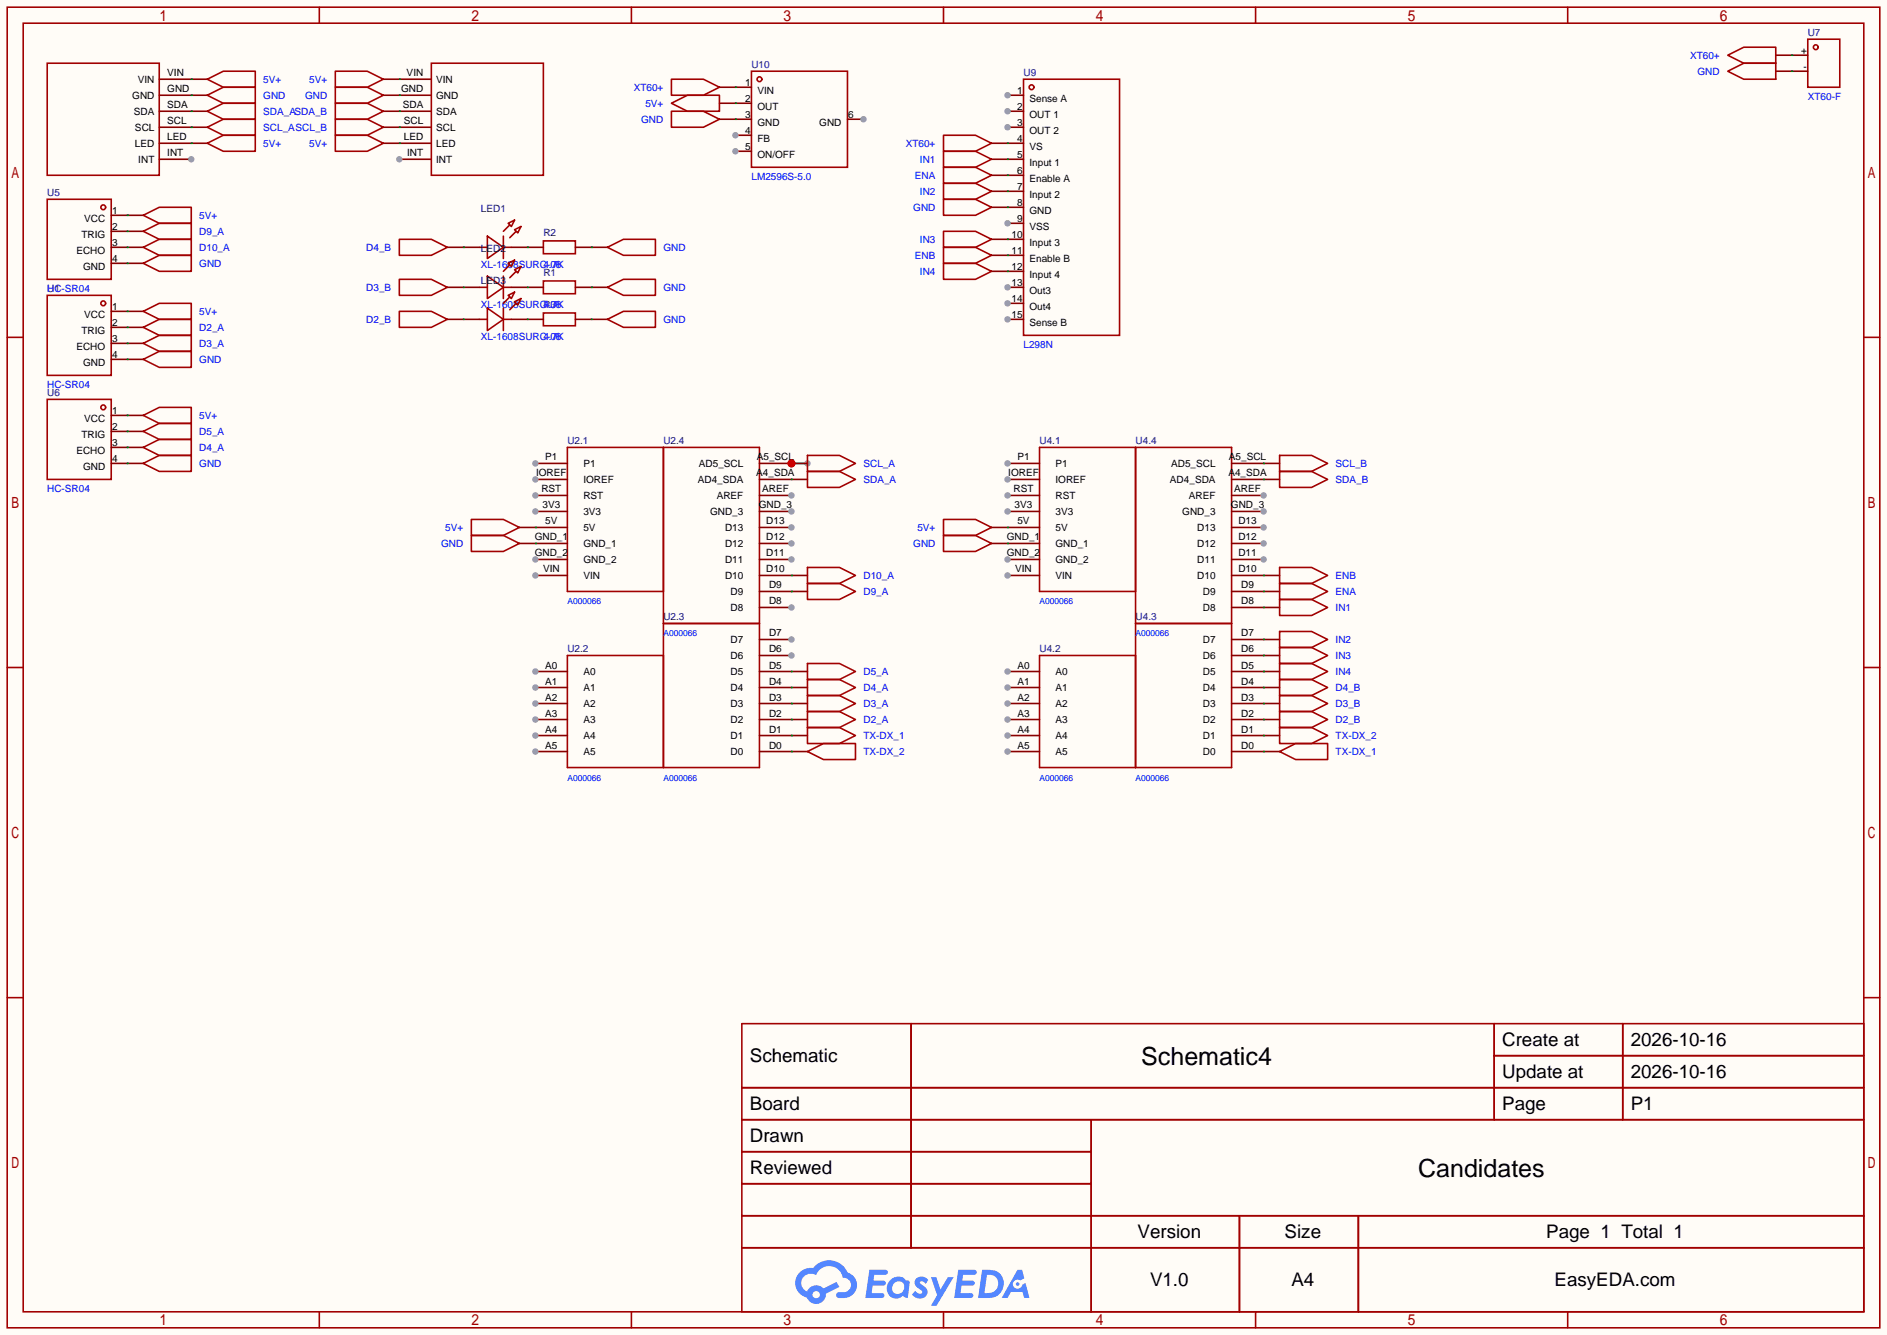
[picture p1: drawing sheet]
<svg xmlns="http://www.w3.org/2000/svg" width="299mm" height="212mm" viewBox="0 0 299 212" stroke-linecap="round" stroke-linejoin="round" font-family="sans-serif">
<path d="M0 0h299.5v211.8h-299.5z" fill="#fffcf7"/>
<g fill="none" stroke="#a10000" stroke-width=".25">
<path d="M1.1 1.1h297.2v209.6h-297.2zM3.7 3.7h292.1v204.5h-292.1zM50.7 1.1v2.6M100.2 1.1v2.6M149.7 1.1v2.6M199.3 1.1v2.6M248.8 1.1v2.6M1.1 53.5h2.6M295.8 53.5h2.5M1.1 105.9h2.6M295.8 105.9h2.5M1.1 158.3h2.6"/>
<path d="M295.8 158.3h2.5M117.7 162.4h178.1v45.8h-178.1zM117.7 172.6h178.1M117.7 177.7h178.1M144.6 162.4v35.6M173.2 177.7v30.5M237.1 162.4v15.3M237.1 167.5h58.7M257.5 162.4v15.3M117.7 182.8h55.5M117.7 192.9h178.1M117.7 187.8h55.5"/>
<path d="M117.7 198h178.1M196.7 192.9v15.3M215.6 192.9v15.3M50.7 208.2v2.5M100.2 208.2v2.5M149.7 208.2v2.5M199.3 208.2v2.5M248.8 208.2v2.5"/>
</g>
<g fill="#5487ff">
<path d="M145.5 202.8a1.3 1.3 0 0 1 1.8 .3l-.4 .6a.54 .54 0 0 0-.9-.2v.1a2.32 2.32 0 0 1 1.2 1.4 1.36 1.36 0 0 1-1.1 1.1 1.36 1.36 0 0 1-1.4-.7l.5-.6a.7 .7 0 0 0 1.2 .3l-.2-.3a1.6 1.6 0 0 1-1-1.6z"/>
<path d="M147.7 202.7h.9l.7 1.9 1.1-1.9h.9l-2.7 4.5h-.9l1-1.7z"/>
<path d="M138 201.5h1.6a1.31 1.31 0 0 1 1.2 .2 .4 .4 0 0 1-.3 .6h-1.8l-.1 .9h1.6a.4 .4 0 0 1 .4 .4 .4 .4 0 0 1-.4 .4h-1.7l-.2 1.2h.8a1.23 1.23 0 0 1 1.2 .2 .39 .39 0 0 1-.3 .6h-2.7z"/>
<path d="M152.1 201.5h1.6a1.32 1.32 0 0 1 1.3 .2 .39 .39 0 0 1-.4 .6h-1.7l-.2 .9h1.7a.4 .4 0 0 1 .3 .4 .4 .4 0 0 1-.4 .4h-1.7l-.2 1.2h.8a1.23 1.23 0 0 1 1.2 .2 .39 .39 0 0 1-.3 .6h-2.7z"/>
<path d="M161.5 201.5h.7l.4 1.3-.7 .4a.75 .75 0 0 0-1.1 .3 .75 .75 0 0 0 .5 1 .75 .75 0 0 0 .9-.6l.6-.3 .6 2.4h-.9l-.2-1h-1.9l-.5 1h-.9z"/>
<path d="M155.9 201.5l-.7 4.5h1.5a2.27 2.27 0 0 0 2.5-1.7 2.27 2.27 0 0 0-1.3-2.7zM156.6 202.3a1.5 1.5 0 0 1 1.8 1.5 1.5 1.5 0 0 1-1.9 1.4h-.3z"/>
<path d="M141.3 203.1a1.62 1.62 0 0 0-.4 2.1 1.62 1.62 0 0 0 2 .7l.4-.3 .3 .3 .5 .1 .3-2.5-.2-.3h-.2a.57 .57 0 0 1-.6-.4 1.73 1.73 0 0 0-2.1 .3zM141.9 203.6a.96 .96 0 0 1 1.5 0 .96 .96 0 0 1-.3 1.5 .95 .95 0 0 1-1.4-.1 .95 .95 0 0 1 .2-1.4z"/>
<path d="M126.9 201.9a2.37 2.37 0 0 0 1.2 4 1.54 1.54 0 0 0 1.7 1 1.54 1.54 0 0 0 1.3-1.6l2.1-1.1-.5-.8-2 1.1a1.57 1.57 0 0 0-2.6 .4 1.5 1.5 0 0 1-.8-2.1 1.5 1.5 0 0 1 2.2-.5 2.23 2.23 0 0 1 2.3-1.4 2.23 2.23 0 0 1 2 1.8 1.16 1.16 0 0 1 1.2 1.1 1.16 1.16 0 0 1-1 1.3h-.7a.47 .47 0 0 0-.6 .3 .47 .47 0 0 0 .4 .6 2.23 2.23 0 0 0 2.3-.7 2.23 2.23 0 0 0 .4-2.3 2.16 2.16 0 0 0-1.3-1.1 3.2 3.2 0 0 0-5.4-.7l-1.2 .1zM129 205.4a.58 .58 0 0 1 1.1 0 .58 .58 0 0 1-1.1 0z"/>
<circle cx="161.5" cy="203.8" r=".28"/>
</g>
<path d="M90 71h15.3v22.9h-15.3z" fill="none" stroke="#a10000" stroke-width=".25"/>
<path d="M85 78.6h5" fill="none" stroke="#870000" stroke-width=".25"/>
<circle cx="85" cy="78.6" r=".51" fill="#999"/>
<path d="M85 81.2h5" fill="none" stroke="#870000" stroke-width=".25"/>
<circle cx="85" cy="81.2" r=".51" fill="#999"/>
<path d="M85 83.7h5M85 86.2h5M85 88.8h5" fill="none" stroke="#870000" stroke-width=".25"/>
<circle cx="85" cy="88.8" r=".51" fill="#999"/>
<path d="M85 91.3h5" fill="none" stroke="#870000" stroke-width=".25"/>
<circle cx="85" cy="91.3" r=".51" fill="#999"/>
<path d="M85 73.5h5" fill="none" stroke="#870000" stroke-width=".25"/>
<circle cx="85" cy="73.5" r=".51" fill="#999"/>
<path d="M85 76.1h5" fill="none" stroke="#870000" stroke-width=".25"/>
<circle cx="85" cy="76.1" r=".51" fill="#999"/>
<path d="M90 104h15.3v17.8h-15.3z" fill="none" stroke="#a10000" stroke-width=".25"/>
<path d="M85 106.6h5" fill="none" stroke="#870000" stroke-width=".25"/>
<circle cx="85" cy="106.6" r=".51" fill="#999"/>
<path d="M85 109.1h5" fill="none" stroke="#870000" stroke-width=".25"/>
<circle cx="85" cy="109.1" r=".51" fill="#999"/>
<path d="M85 111.6h5" fill="none" stroke="#870000" stroke-width=".25"/>
<circle cx="85" cy="111.6" r=".51" fill="#999"/>
<path d="M85 114.2h5" fill="none" stroke="#870000" stroke-width=".25"/>
<circle cx="85" cy="114.2" r=".51" fill="#999"/>
<path d="M85 116.7h5" fill="none" stroke="#870000" stroke-width=".25"/>
<circle cx="85" cy="116.7" r=".51" fill="#999"/>
<path d="M85 119.3h5" fill="none" stroke="#870000" stroke-width=".25"/>
<circle cx="85" cy="119.3" r=".51" fill="#999"/>
<path d="M105.3 98.9h15.2v22.9h-15.2z" fill="none" stroke="#a10000" stroke-width=".25"/>
<path d="M120.5 119.3h5.1M120.5 116.7h5.1M120.5 114.2h5.1M120.5 111.6h5.1M120.5 109.1h5.1M120.5 106.6h5.1M120.5 104h5.1" fill="none" stroke="#870000" stroke-width=".25"/>
<circle cx="125.6" cy="104" r=".51" fill="#999"/>
<path d="M120.5 101.5h5.1" fill="none" stroke="#870000" stroke-width=".25"/>
<circle cx="125.6" cy="101.5" r=".51" fill="#999"/>
<path d="M105.3 71h15.2v27.9h-15.2z" fill="none" stroke="#a10000" stroke-width=".25"/>
<path d="M120.5 96.4h5.1" fill="none" stroke="#870000" stroke-width=".25"/>
<circle cx="125.6" cy="96.4" r=".51" fill="#999"/>
<path d="M120.5 93.9h5.1M120.5 91.3h5.1M120.5 88.8h5.1" fill="none" stroke="#870000" stroke-width=".25"/>
<circle cx="125.6" cy="88.8" r=".51" fill="#999"/>
<path d="M120.5 86.2h5.1" fill="none" stroke="#870000" stroke-width=".25"/>
<circle cx="125.6" cy="86.2" r=".51" fill="#999"/>
<path d="M120.5 83.7h5.1" fill="none" stroke="#870000" stroke-width=".25"/>
<circle cx="125.6" cy="83.7" r=".51" fill="#999"/>
<path d="M120.5 81.2h5.1" fill="none" stroke="#870000" stroke-width=".25"/>
<circle cx="125.6" cy="81.2" r=".51" fill="#999"/>
<path d="M120.5 78.6h5.1" fill="none" stroke="#870000" stroke-width=".25"/>
<circle cx="125.6" cy="78.6" r=".51" fill="#999"/>
<g fill="none" stroke="#870000" stroke-width=".25">
<path d="M63.4 12.6h5.1M63.4 15.1h5.1M63.4 17.7h5.1M17.7 34.2h2.5M17.7 36.7h2.5M17.7 39.2h2.5M63.4 20.2h5.1M63.4 22.7h5.1M63.4 25.3h5.1M17.7 41.8h2.5M17.7 49.4h2.5M17.7 51.9h2.5"/>
<path d="M17.7 54.5h2.5M17.7 57h2.5M17.7 73.5h2.5M17.7 65.9h2.5M17.7 68.5h2.5M17.7 71h2.5M120.5 76.1h5.1M120.5 73.5h5.1"/>
</g>
<g fill="none" stroke="#a10000" stroke-width=".25">
<path d="M7.5 31.6h10.2v12.7h-10.2zM7.5 46.9h10.2v12.7h-10.2zM7.5 63.4h10.2v12.7h-10.2z"/>
<circle cx="16.4" cy="32.9" r=".38"/>
<circle cx="16.4" cy="48.1" r=".38"/>
<circle cx="16.4" cy="64.6" r=".38"/>
</g>
<circle cx="63.4" cy="25.3" r=".51" fill="#999"/>
<path d="M68.5 10h17.7v17.8h-17.7z" fill="none" stroke="#a10000" stroke-width=".25"/>
<path d="M25.3 12.6h5.1M25.3 15.1h5.1M25.3 17.7h5.1M25.3 20.2h5.1M25.3 22.7h5.1M25.3 25.3h5.1" fill="none" stroke="#870000" stroke-width=".25"/>
<circle cx="30.4" cy="25.3" r=".51" fill="#999"/>
<path d="M7.5 10h17.8v17.8h-17.8zM165 71h15.2v22.9h-15.2z" fill="none" stroke="#a10000" stroke-width=".25"/>
<path d="M159.9 78.6h5.1" fill="none" stroke="#870000" stroke-width=".25"/>
<circle cx="159.9" cy="78.6" r=".51" fill="#999"/>
<path d="M159.9 81.2h5.1" fill="none" stroke="#870000" stroke-width=".25"/>
<circle cx="159.9" cy="81.2" r=".51" fill="#999"/>
<path d="M159.9 83.7h5.1M159.9 86.2h5.1M159.9 88.8h5.1" fill="none" stroke="#870000" stroke-width=".25"/>
<circle cx="159.9" cy="88.8" r=".51" fill="#999"/>
<path d="M159.9 91.3h5.1" fill="none" stroke="#870000" stroke-width=".25"/>
<circle cx="159.9" cy="91.3" r=".51" fill="#999"/>
<path d="M159.9 73.5h5.1" fill="none" stroke="#870000" stroke-width=".25"/>
<circle cx="159.9" cy="73.5" r=".51" fill="#999"/>
<path d="M159.9 76.1h5.1" fill="none" stroke="#870000" stroke-width=".25"/>
<circle cx="159.9" cy="76.1" r=".51" fill="#999"/>
<path d="M165 104h15.2v17.8h-15.2z" fill="none" stroke="#a10000" stroke-width=".25"/>
<path d="M159.9 106.6h5.1" fill="none" stroke="#870000" stroke-width=".25"/>
<circle cx="159.9" cy="106.6" r=".51" fill="#999"/>
<path d="M159.9 109.1h5.1" fill="none" stroke="#870000" stroke-width=".25"/>
<circle cx="159.9" cy="109.1" r=".51" fill="#999"/>
<path d="M159.9 111.6h5.1" fill="none" stroke="#870000" stroke-width=".25"/>
<circle cx="159.9" cy="111.6" r=".51" fill="#999"/>
<path d="M159.9 114.2h5.1" fill="none" stroke="#870000" stroke-width=".25"/>
<circle cx="159.9" cy="114.2" r=".51" fill="#999"/>
<path d="M159.9 116.7h5.1" fill="none" stroke="#870000" stroke-width=".25"/>
<circle cx="159.9" cy="116.7" r=".51" fill="#999"/>
<path d="M159.9 119.3h5.1" fill="none" stroke="#870000" stroke-width=".25"/>
<circle cx="159.9" cy="119.3" r=".51" fill="#999"/>
<path d="M180.2 71h15.3v50.8h-15.3zM180.2 98.9h15.3" fill="none" stroke="#a10000" stroke-width=".25"/>
<path d="M195.5 96.4h5M195.5 93.9h5M195.5 91.3h5M195.5 88.8h5M195.5 119.3h5M195.5 116.7h5M195.5 114.2h5M195.5 111.6h5M195.5 109.1h5M195.5 106.6h5M195.5 104h5M195.5 101.5h5" fill="none" stroke="#870000" stroke-width=".25"/>
<circle cx="200.5" cy="88.8" r=".51" fill="#999"/>
<path d="M195.5 86.2h5" fill="none" stroke="#870000" stroke-width=".25"/>
<circle cx="200.5" cy="86.2" r=".51" fill="#999"/>
<path d="M195.5 83.7h5" fill="none" stroke="#870000" stroke-width=".25"/>
<circle cx="200.5" cy="83.7" r=".51" fill="#999"/>
<path d="M195.5 81.2h5" fill="none" stroke="#870000" stroke-width=".25"/>
<circle cx="200.5" cy="81.2" r=".51" fill="#999"/>
<path d="M195.5 78.6h5" fill="none" stroke="#870000" stroke-width=".25"/>
<circle cx="200.5" cy="78.6" r=".51" fill="#999"/>
<path d="M159.9 15.1h2.5M284.4 11.3h2.5M284.4 8.8h2.5M195.5 76.1h5M195.5 73.5h5" fill="none" stroke="#870000" stroke-width=".25"/>
<g fill="none" stroke="#a10000" stroke-width=".25">
<path d="M162.4 12.6h15.3v40.6h-15.3zM286.9 6.2h5.1v7.6h-5.1z"/>
<circle cx="163.7" cy="13.8" r=".38"/>
<circle cx="288.2" cy="7.5" r=".38"/>
</g>
<circle cx="159.9" cy="15.1" r=".51" fill="#999"/>
<path d="M159.9 17.7h2.5" fill="none" stroke="#870000" stroke-width=".25"/>
<circle cx="159.9" cy="17.7" r=".51" fill="#999"/>
<path d="M159.9 20.2h2.5" fill="none" stroke="#870000" stroke-width=".25"/>
<circle cx="159.9" cy="20.2" r=".51" fill="#999"/>
<path d="M159.9 22.7h2.5M159.9 25.3h2.5M159.9 27.8h2.5M159.9 30.4h2.5M159.9 32.9h2.5M159.9 35.4h2.5" fill="none" stroke="#870000" stroke-width=".25"/>
<circle cx="159.9" cy="35.4" r=".51" fill="#999"/>
<path d="M159.9 38h2.5M159.9 40.5h2.5M159.9 43.1h2.5M159.9 45.6h2.5" fill="none" stroke="#870000" stroke-width=".25"/>
<circle cx="159.9" cy="45.6" r=".51" fill="#999"/>
<path d="M159.9 48.1h2.5" fill="none" stroke="#870000" stroke-width=".25"/>
<circle cx="159.9" cy="48.1" r=".51" fill="#999"/>
<path d="M159.9 50.7h2.5" fill="none" stroke="#870000" stroke-width=".25"/>
<circle cx="159.9" cy="50.7" r=".51" fill="#999"/>
<g fill="none" stroke="#a10000" stroke-width=".25">
<path d="M119.3 11.3h15.2v15.2h-15.2z"/>
<circle cx="120.5" cy="12.6" r=".38"/>
</g>
<path d="M116.7 13.8h2.6M116.7 16.4h2.6M116.7 18.9h2.6M116.7 21.5h2.6" fill="none" stroke="#870000" stroke-width=".25"/>
<circle cx="116.7" cy="21.5" r=".51" fill="#999"/>
<path d="M116.7 24h2.6" fill="none" stroke="#870000" stroke-width=".25"/>
<circle cx="116.7" cy="24" r=".51" fill="#999"/>
<path d="M134.5 18.9h2.5" fill="none" stroke="#870000" stroke-width=".25"/>
<circle cx="137" cy="18.9" r=".51" fill="#999"/>
<g fill="none" stroke="#a10000" stroke-width=".25">
<path d="M76.1 39.2h1.2M77.3 37.5l2.6 1.7-2.6 1.8zM79.9 39.2h1.3M79.9 37.5v3.5M80.6 35.4l1.1-.5-.5 1zM80.9 35.7l-1 1M81.7 36.4l1-.5-.5 1.1zM81.9 36.7l-1 1M86.2 38.2h5.1v2.1h-5.1zM76.1 45.6h1.2M76.1 50.7h1.2M77.3 43.8l2.6 1.8-2.6 1.8z"/>
<path d="M77.3 48.9l2.6 1.8-2.6 1.8zM79.9 43.8v3.6M79.9 48.9v3.6M79.9 45.6h1.3M79.9 50.7h1.3M80.6 41.8l1.1-.5-.5 1zM80.6 46.9l1.1-.5-.5 1zM80.9 42l-1 1.1M80.9 47.1l-1 1M81.7 42.8l1-.5-.5 1zM81.7 47.9l1-.5-.5 1zM81.9 43.1l-1 1"/>
<path d="M81.9 48.1l-1 1M86.2 49.7h5.1v2h-5.1zM86.2 44.6h5.1v2h-5.1z"/>
</g>
<path d="M73.5 39.2h2.6M81.2 39.2h5M91.3 39.2h2.6M73.5 50.7h2.6M73.5 45.6h2.6M81.2 50.7h5M81.2 45.6h5M91.3 50.7h2.6M91.3 45.6h2.6" fill="none" stroke="#870000" stroke-width=".25"/>
<path d="M125.6 73.5h2.5" fill="none" stroke="#008700" stroke-width=".25"/>
<circle cx="125.6" cy="73.5" r=".63" fill="#c00"/>
<circle cx="128.1" cy="73.5" r=".51" fill="#999"/>
<g fill="none" stroke="#008700" stroke-width=".25">
<path d="M30.4 12.6h.1M30.4 15.1h.1M63.4 12.6h.1M63.4 15.1h.1M116.7 13.8h.1M116.7 16.4h.1M116.7 18.9h.1M284.4 8.8h.1M284.4 11.3h.1M20.2 34.2h.1M30.4 22.7h.1M63.4 22.7h.1"/>
<path d="M83.7 39.2h.1M93.9 39.2h.1M159.9 22.7h.1M159.9 32.9h.1M20.2 49.4h.1M20.2 41.8h.1M20.2 57h.1M83.7 50.7h.1M83.7 45.6h.1M93.9 45.6h.1M93.9 50.7h.1M20.2 65.9h.1"/>
<path d="M20.2 73.5h.1M125.6 76.1h.1M85 83.7h.1M85 86.2h.1M159.9 83.7h.1M159.9 86.2h.1"/>
</g>
<g fill="none" stroke="#870000" stroke-width=".25">
<path d="M30.4 12.6h2.5M30.4 15.1h2.5M60.8 12.6h2.6M60.8 15.1h2.6M114.2 13.8h2.5M114.2 16.4h2.5M114.2 18.9h2.5M281.8 8.8h2.6M281.8 11.3h2.6M20.2 34.2h2.5M30.4 22.7h2.5M60.8 22.7h2.6"/>
<path d="M93.9 39.2h2.5M157.4 22.7h2.5M157.4 32.9h2.5M20.2 49.4h2.5M20.2 41.8h2.5M20.2 57h2.5M93.9 45.6h2.5M93.9 50.7h2.5M20.2 65.9h2.5M20.2 73.5h2.5M125.6 73.5h2.5M125.6 76.1h2.5"/>
<path d="M82.4 83.7h2.6M82.4 86.2h2.6M157.4 83.7h2.5M157.4 86.2h2.5"/>
</g>
<g fill="none" stroke="#a10000" stroke-width=".25">
<path d="M32.9 12.6l2.5-1.3h5.1v2.5h-5.1zM32.9 15.1l2.5-1.3h5.1v2.6h-5.1zM53.2 11.3h5.1l2.5 1.3-2.5 1.2h-5.1zM53.2 13.8h5.1l2.5 1.3-2.5 1.3h-5.1zM106.6 12.6h5l2.6 1.2-2.6 1.3h-5zM106.6 16.4l2.5-1.3h5.1v2.6h-5.1zM106.6 17.7h5l2.6 1.2-2.6 1.3h-5zM274.2 8.8l2.5-1.3h5.1v2.5h-5.1zM274.2 11.3l2.5-1.3h5.1v2.6h-5.1zM22.7 34.2l2.6-1.3h5.1v2.5h-5.1zM32.9 22.7l2.5-1.2h5.1v2.5h-5.1zM53.2 21.5h5.1l2.5 1.2-2.5 1.3h-5.1z"/>
<path d="M96.4 39.2l2.5-1.2h5.1v2.5h-5.1zM149.7 21.5h5.1l2.6 1.2-2.6 1.3h-5.1zM149.7 31.6h5.1l2.6 1.3-2.6 1.3h-5.1zM22.7 49.4l2.6-1.3h5.1v2.6h-5.1zM22.7 41.8l2.6-1.3h5.1v2.6h-5.1zM22.7 57l2.6-1.2h5.1v2.5h-5.1zM96.4 45.6l2.5-1.3h5.1v2.6h-5.1zM96.4 50.7l2.5-1.3h5.1v2.5h-5.1zM22.7 65.9l2.6-1.3h5.1v2.6h-5.1zM22.7 73.5l2.6-1.2h5.1v2.5h-5.1zM128.1 74.8h5.1l2.6 1.3-2.6 1.2h-5.1zM74.8 82.4h5.1l2.5 1.3-2.5 1.3h-5.1z"/>
<path d="M74.8 85h5.1l2.5 1.2-2.5 1.3h-5.1zM149.7 82.4h5.1l2.6 1.3-2.6 1.3h-5.1zM149.7 85h5.1l2.6 1.2-2.6 1.3h-5.1z"/>
</g>
<circle cx="125.6" cy="73.5" r=".63" fill="#c00"/>
<g fill="none" stroke="#a10000" stroke-width=".25">
<path d="M32.9 17.7l2.5-1.3h5.1v2.5h-5.1zM53.2 16.4h5.1l2.5 1.3-2.5 1.2h-5.1zM53.2 18.9h5.1l2.5 1.3-2.5 1.3h-5.1zM22.7 39.2l2.6-1.2h5.1v2.5h-5.1zM22.7 36.7l2.6-1.3h5.1v2.6h-5.1zM32.9 20.2l2.5-1.3h5.1v2.6h-5.1zM63.4 38h5.1l2.5 1.2-2.5 1.3h-5.1zM149.7 24h5.1l2.6 1.3-2.6 1.2h-5.1zM149.7 26.5h5.1l2.6 1.3-2.6 1.3h-5.1zM149.7 29.1h5.1l2.6 1.3-2.6 1.2h-5.1zM149.7 36.7h5.1l2.6 1.3-2.6 1.2h-5.1zM149.7 39.2h5.1l2.6 1.3-2.6 1.3h-5.1z"/>
<path d="M22.7 51.9l2.6-1.2h5.1v2.5h-5.1zM22.7 54.5l2.6-1.3h5.1v2.6h-5.1zM63.4 44.3h5.1l2.5 1.3-2.5 1.3h-5.1zM63.4 49.4h5.1l2.5 1.3-2.5 1.2h-5.1zM149.7 41.8h5.1l2.6 1.3-2.6 1.2h-5.1zM22.7 71l2.6-1.3h5.1v2.6h-5.1zM22.7 68.5l2.6-1.3h5.1v2.5h-5.1zM128.1 72.3h5.1l2.6 1.2-2.6 1.3h-5.1zM203.1 72.3h5.1l2.5 1.2-2.5 1.3h-5.1zM203.1 74.8h5.1l2.5 1.3-2.5 1.2h-5.1zM128.1 92.6h5.1l2.6 1.3-2.6 1.2h-5.1zM128.1 90h5.1l2.6 1.3-2.6 1.3h-5.1z"/>
<path d="M203.1 95.1h5.1l2.5 1.3-2.5 1.3h-5.1zM203.1 92.6h5.1l2.5 1.3-2.5 1.2h-5.1zM203.1 90h5.1l2.5 1.3-2.5 1.3h-5.1zM128.1 110.4h5.1l2.6 1.2-2.6 1.3h-5.1zM128.1 107.8h5.1l2.6 1.3-2.6 1.3h-5.1zM128.1 105.3h5.1l2.6 1.3-2.6 1.2h-5.1zM128.1 112.9h5.1l2.6 1.3-2.6 1.2h-5.1zM128.1 115.4h5.1l2.6 1.3-2.6 1.3h-5.1zM128.1 119.3l2.6-1.3h5.1v2.5h-5.1zM203.1 107.8h5.1l2.5 1.3-2.5 1.3h-5.1zM203.1 110.4h5.1l2.5 1.2-2.5 1.3h-5.1zM203.1 112.9h5.1l2.5 1.3-2.5 1.2h-5.1z"/>
<path d="M203.1 115.4h5.1l2.5 1.3-2.5 1.3h-5.1zM203.1 119.3l2.5-1.3h5.1v2.5h-5.1zM203.1 105.3h5.1l2.5 1.3-2.5 1.2h-5.1zM203.1 102.7h5.1l2.5 1.3-2.5 1.3h-5.1zM203.1 100.2h5.1l2.5 1.3-2.5 1.2h-5.1z"/>
</g>
<g fill="none" stroke="#870000" stroke-width=".25">
<path d="M30.4 17.7h2.5M60.8 17.7h2.6M20.2 39.2h2.5M20.2 36.7h2.5M30.4 20.2h2.5M60.8 20.2h2.6M71 39.2h2.5M157.4 25.3h2.5M157.4 27.8h2.5M157.4 30.4h2.5M157.4 38h2.5M20.2 51.9h2.5"/>
<path d="M20.2 54.5h2.5M71 45.6h2.5M71 50.7h2.5M157.4 40.5h2.5M157.4 43.1h2.5M20.2 71h2.5M20.2 68.5h2.5M200.5 73.5h2.6M200.5 76.1h2.6M125.6 93.9h2.5M125.6 91.3h2.5M200.5 93.9h2.6"/>
<path d="M200.5 91.3h2.6M200.5 96.4h2.6M125.6 109.1h2.5M125.6 111.6h2.5M125.6 114.2h2.5M125.6 106.6h2.5M125.6 116.7h2.5M125.6 119.3h2.5M200.5 109.1h2.6M200.5 111.6h2.6M200.5 114.2h2.6M200.5 106.6h2.6"/>
<path d="M200.5 116.7h2.6M200.5 119.3h2.6M200.5 104h2.6M200.5 101.5h2.6"/>
</g>
<g fill="none" stroke="#008700" stroke-width=".25">
<path d="M30.4 17.7h.1M63.4 17.7h.1M20.2 39.2h.1M20.2 36.7h.1M30.4 20.2h.1M63.4 20.2h.1M73.5 39.2h.1M159.9 38h.1M159.9 25.3h.1M159.9 27.8h.1M159.9 30.4h.1M20.2 51.9h.1"/>
<path d="M20.2 54.5h.1M73.5 45.6h.1M73.5 50.7h.1M159.9 43.1h.1M159.9 40.5h.1M20.2 68.5h.1M20.2 71h.1M200.5 73.5h.1M200.5 76.1h.1M125.6 93.9h.1M125.6 91.3h.1M200.5 91.3h.1"/>
<path d="M200.5 93.9h.1M200.5 96.4h.1M125.6 111.6h.1M125.6 114.2h.1M125.6 109.1h.1M125.6 106.6h.1M125.6 116.7h.1M125.6 119.3h.1M200.5 109.1h.1M200.5 111.6h.1M200.5 114.2h.1M200.5 119.3h.1"/>
<path d="M200.5 116.7h.1M200.5 101.5h.1M200.5 104h.1M200.5 106.6h.1"/>
</g>
<g font-size="4">
<text x="181.1" y="169">Schematic4</text>
<text x="225.1" y="186.8">Candidates</text>
</g>
<g font-size="3">
<text x="238.4" y="166">Create at</text>
<text x="258.8" y="166">2026-10-16</text>
<text x="119" y="168.5">Schematic</text>
<text x="238.4" y="171.1">Update at</text>
<text x="258.8" y="171.1">2026-10-16</text>
<text x="119" y="176.1">Board</text>
<text x="238.4" y="176.1">Page</text>
<text x="258.8" y="176.1">P1</text>
<text x="119" y="181.2">Drawn</text>
<text x="119" y="186.3">Reviewed</text>
<text x="180.5" y="196.5">Version</text>
<text x="203.9" y="196.5">Size</text>
<text x="245.4" y="196.5">Page 1 Total 1</text>
<text x="182.5" y="204.1">V1.0</text>
<text x="204.9" y="204.1">A4</text>
<text x="246.7" y="204.1">EasyEDA.com</text>
</g>
<g font-size="1.6" fill="#000080">
<text x="286.9" y="5.7">U7</text>
<text x="119.3" y="10.8">U10</text>
<text x="162.4" y="12.1">U9</text>
<text x="7.5" y="31.1">U5</text>
<text x="76.3" y="33.7">LED1</text>
<text x="76.3" y="40">LED2</text>
<text x="86.2" y="37.5">R2</text>
<text x="7.5" y="46.4">U1</text>
<text x="76.3" y="45.1">LED3</text>
<text x="86.2" y="43.8">R1</text>
<text x="86.2" y="48.9">R3</text>
<text x="7.5" y="62.9">U6</text>
<text x="90" y="70.5">U2.1</text>
<text x="105.3" y="70.5">U2.4</text>
<text x="165" y="70.5">U4.1</text>
<text x="180.2" y="70.5">U4.4</text>
<text x="105.3" y="98.5">U2.3</text>
<text x="180.2" y="98.5">U4.3</text>
<text x="90" y="103.5">U2.2</text>
<text x="165" y="103.5">U4.2</text>
</g>
<g font-size="1.6" fill="#00f">
<text x="268.2" y="9.3">XT60+</text>
<text x="269.4" y="11.8">GND</text>
<text x="41.8" y="13.1">5V+</text>
<text x="41.8" y="15.7">GND</text>
<text x="48.4" y="15.7">GND</text>
<text x="49.1" y="13.1">5V+</text>
<text x="100.6" y="14.4">XT60+</text>
<text x="102.4" y="16.9">5V+</text>
<text x="286.9" y="15.9">XT60-F</text>
<text x="41.8" y="23.3">5V+</text>
<text x="41.8" y="18.2">SDA_ASDA_B</text>
<text x="41.8" y="20.7">SCL_ASCL_B</text>
<text x="49.1" y="23.3">5V+</text>
<text x="101.8" y="19.5">GND</text>
<text x="143.7" y="23.3">XT60+</text>
<text x="119.3" y="28.6">LM2596S-5.0</text>
<text x="145.2" y="28.4">ENA</text>
<text x="146" y="25.8">IN1</text>
<text x="31.6" y="34.7">5V+</text>
<text x="144.9" y="33.4">GND</text>
<text x="146" y="30.9">IN2</text>
<text x="31.6" y="39.8">D10_A</text>
<text x="31.6" y="37.2">D9_A</text>
<text x="58.1" y="39.8">D4_B</text>
<text x="105.3" y="39.8">GND</text>
<text x="145.2" y="41.1">ENB</text>
<text x="146" y="38.5">IN3</text>
<text x="7.5" y="46.4">HC-SR04</text>
<text x="31.6" y="42.3">GND</text>
<text x="58.1" y="46.1">D3_B</text>
<text x="76.3" y="42.6">XL-1608SURC-06</text>
<text x="86.2" y="42.6">4.7K</text>
<text x="105.3" y="46.1">GND</text>
<text x="146" y="43.6">IN4</text>
<text x="31.6" y="49.9">5V+</text>
<text x="31.6" y="52.5">D2_A</text>
<text x="58.1" y="51.2">D2_B</text>
<text x="76.3" y="48.9">XL-1608SURC-06</text>
<text x="86.2" y="48.9">4.7K</text>
<text x="105.3" y="51.2">GND</text>
<text x="31.6" y="57.6">GND</text>
<text x="31.6" y="55">D3_A</text>
<text x="76.3" y="54">XL-1608SURC-06</text>
<text x="86.2" y="54">4.7K</text>
<text x="162.4" y="55.3">L298N</text>
<text x="7.5" y="61.6">HC-SR04</text>
<text x="31.6" y="66.5">5V+</text>
<text x="31.6" y="71.5">D4_A</text>
<text x="31.6" y="69">D5_A</text>
<text x="31.6" y="74.1">GND</text>
<text x="137" y="76.6">SDA_A</text>
<text x="137" y="74.1">SCL_A</text>
<text x="212" y="74.1">SCL_B</text>
<text x="212" y="76.6">SDA_B</text>
<text x="7.5" y="78.1">HC-SR04</text>
<text x="70" y="86.8">GND</text>
<text x="70.7" y="84.2">5V+</text>
<text x="144.9" y="86.8">GND</text>
<text x="145.6" y="84.2">5V+</text>
<text x="137" y="94.4">D9_A</text>
<text x="137" y="91.9">D10_A</text>
<text x="212" y="94.4">ENA</text>
<text x="212" y="91.9">ENB</text>
<text x="212" y="96.9">IN1</text>
<text x="137" y="107.1">D5_A</text>
<text x="212" y="107.1">IN4</text>
<text x="212" y="104.6">IN3</text>
<text x="212" y="102">IN2</text>
<text x="137" y="112.2">D3_A</text>
<text x="137" y="109.6">D4_A</text>
<text x="212" y="109.6">D4_B</text>
<text x="212" y="112.2">D3_B</text>
<text x="137" y="114.7">D2_A</text>
<text x="137" y="117.3">TX-DX_1</text>
<text x="137" y="119.8">TX-DX_2</text>
<text x="212" y="114.7">D2_B</text>
<text x="212" y="117.3">TX-DX_2</text>
<text x="212" y="119.8">TX-DX_1</text>
</g>
<g font-size="1.6">
<text x="285.8" y="8.5">+</text>
<text x="286.2" y="11.1">-</text>
<text x="21" y="15.7">GND</text>
<text x="21.9" y="13.1">VIN</text>
<text x="26.5" y="12.1">VIN</text>
<text x="26.5" y="14.6">GND</text>
<text x="26.5" y="17.2">SDA</text>
<text x="63.7" y="14.6">GND</text>
<text x="63.9" y="17.2">SDA</text>
<text x="64.5" y="12.1">VIN</text>
<text x="69.2" y="13.1">VIN</text>
<text x="69.2" y="15.7">GND</text>
<text x="118.2" y="13.6">1</text>
<text x="118.2" y="16.1">2</text>
<text x="120.2" y="14.9">VIN</text>
<text x="120.2" y="17.4">OUT</text>
<text x="161.4" y="14.9">1</text>
<text x="161.4" y="17.4">2</text>
<text x="163.4" y="16.1">Sense A</text>
<text x="21.2" y="18.2">SDA</text>
<text x="21.4" y="20.7">SCL</text>
<text x="21.4" y="23.3">LED</text>
<text x="26.5" y="19.7">SCL</text>
<text x="26.5" y="22.3">LED</text>
<text x="64.1" y="19.7">SCL</text>
<text x="64.1" y="22.3">LED</text>
<text x="69.2" y="18.2">SDA</text>
<text x="69.2" y="20.7">SCL</text>
<text x="69.2" y="23.3">LED</text>
<text x="118.2" y="18.7">3</text>
<text x="118.2" y="21.2">4</text>
<text x="118.2" y="23.8">5</text>
<text x="120.2" y="19.9">GND</text>
<text x="120.2" y="22.5">FB</text>
<text x="130" y="19.9">GND</text>
<text x="134.6" y="18.7">6</text>
<text x="161.4" y="19.9">3</text>
<text x="161.4" y="22.5">4</text>
<text x="163.4" y="18.7">OUT 1</text>
<text x="163.4" y="21.2">OUT 2</text>
<text x="163.4" y="23.8">VS</text>
<text x="22" y="25.8">INT</text>
<text x="26.5" y="24.8">INT</text>
<text x="64.6" y="24.8">INT</text>
<text x="69.2" y="25.8">INT</text>
<text x="120.2" y="25">ON/OFF</text>
<text x="161.4" y="25">5</text>
<text x="161.4" y="27.6">6</text>
<text x="163.4" y="26.3">Input 1</text>
<text x="163.4" y="28.8">Enable A</text>
<text x="13.4" y="35.2">VCC</text>
<text x="17.8" y="33.9">1</text>
<text x="161.4" y="30.1">7</text>
<text x="161.4" y="32.6">8</text>
<text x="161.4" y="35.2">9</text>
<text x="163.4" y="31.4">Input 2</text>
<text x="163.4" y="33.9">GND</text>
<text x="12.1" y="40.3">ECHO</text>
<text x="12.9" y="37.7">TRIG</text>
<text x="17.8" y="36.5">2</text>
<text x="17.8" y="39">3</text>
<text x="17.8" y="41.5">4</text>
<text x="160.5" y="37.7">10</text>
<text x="160.5" y="40.3">11</text>
<text x="163.4" y="36.5">VSS</text>
<text x="163.4" y="39">Input 3</text>
<text x="163.4" y="41.5">Enable B</text>
<text x="13.2" y="42.8">GND</text>
<text x="160.5" y="42.8">12</text>
<text x="160.5" y="45.3">13</text>
<text x="160.5" y="47.9">14</text>
<text x="163.4" y="44.1">Input 4</text>
<text x="163.4" y="46.6">Out3</text>
<text x="12.9" y="53">TRIG</text>
<text x="13.4" y="50.4">VCC</text>
<text x="17.8" y="49.2">1</text>
<text x="17.8" y="51.7">2</text>
<text x="160.5" y="50.4">15</text>
<text x="163.4" y="49.2">Out4</text>
<text x="163.4" y="51.7">Sense B</text>
<text x="12.1" y="55.5">ECHO</text>
<text x="13.2" y="58">GND</text>
<text x="17.8" y="54.2">3</text>
<text x="17.8" y="56.8">4</text>
<text x="17.8" y="65.7">1</text>
<text x="12.9" y="69.5">TRIG</text>
<text x="13.4" y="66.9">VCC</text>
<text x="17.8" y="68.2">2</text>
<text x="17.8" y="70.7">3</text>
<text x="12.1" y="72">ECHO</text>
<text x="13.2" y="74.6">GND</text>
<text x="17.8" y="73.3">4</text>
<text x="85.1" y="75.6">IOREF</text>
<text x="86.5" y="73.1">P1</text>
<text x="92.6" y="74.1">P1</text>
<text x="92.6" y="76.6">IOREF</text>
<text x="110.7" y="76.6">AD4_SDA</text>
<text x="110.9" y="74.1">AD5_SCL</text>
<text x="120" y="75.6">A4_SDA</text>
<text x="120.1" y="73.1">A5_SCL</text>
<text x="160" y="75.6">IOREF</text>
<text x="161.5" y="73.1">P1</text>
<text x="167.5" y="74.1">P1</text>
<text x="167.5" y="76.6">IOREF</text>
<text x="185.7" y="76.6">AD4_SDA</text>
<text x="185.9" y="74.1">AD5_SCL</text>
<text x="194.9" y="75.6">A4_SDA</text>
<text x="195" y="73.1">A5_SCL</text>
<text x="85.9" y="78.1">RST</text>
<text x="86.1" y="80.7">3V3</text>
<text x="86.5" y="83.2">5V</text>
<text x="92.6" y="79.2">RST</text>
<text x="92.6" y="81.7">3V3</text>
<text x="112.7" y="81.7">GND_3</text>
<text x="113.7" y="79.2">AREF</text>
<text x="120.4" y="80.7">GND_3</text>
<text x="120.9" y="78.1">AREF</text>
<text x="121.6" y="83.2">D13</text>
<text x="160.8" y="78.1">RST</text>
<text x="161" y="80.7">3V3</text>
<text x="161.5" y="83.2">5V</text>
<text x="167.5" y="79.2">RST</text>
<text x="167.5" y="81.7">3V3</text>
<text x="187.6" y="81.7">GND_3</text>
<text x="188.7" y="79.2">AREF</text>
<text x="195.3" y="80.7">GND_3</text>
<text x="195.9" y="78.1">AREF</text>
<text x="196.5" y="83.2">D13</text>
<text x="84.9" y="85.8">GND_1</text>
<text x="84.9" y="88.3">GND_2</text>
<text x="92.6" y="84.2">5V</text>
<text x="92.6" y="86.8">GND_1</text>
<text x="92.6" y="89.3">GND_2</text>
<text x="115.1" y="89.3">D11</text>
<text x="115.1" y="86.8">D12</text>
<text x="115.1" y="84.2">D13</text>
<text x="121.6" y="88.3">D11</text>
<text x="121.6" y="85.8">D12</text>
<text x="159.8" y="85.8">GND_1</text>
<text x="159.8" y="88.3">GND_2</text>
<text x="167.5" y="84.2">5V</text>
<text x="167.5" y="86.8">GND_1</text>
<text x="167.5" y="89.3">GND_2</text>
<text x="190" y="89.3">D11</text>
<text x="190" y="86.8">D12</text>
<text x="190" y="84.2">D13</text>
<text x="196.5" y="88.3">D11</text>
<text x="196.5" y="85.8">D12</text>
<text x="86.2" y="90.8">VIN</text>
<text x="92.6" y="91.9">VIN</text>
<text x="115.1" y="91.9">D10</text>
<text x="116" y="94.4">D9</text>
<text x="121.6" y="90.8">D10</text>
<text x="122" y="95.9">D8</text>
<text x="122" y="93.4">D9</text>
<text x="161.1" y="90.8">VIN</text>
<text x="167.5" y="91.9">VIN</text>
<text x="190" y="91.9">D10</text>
<text x="190.9" y="94.4">D9</text>
<text x="196.5" y="90.8">D10</text>
<text x="197" y="95.9">D8</text>
<text x="197" y="93.4">D9</text>
<text x="116" y="96.9">D8</text>
<text x="122" y="101">D7</text>
<text x="190.9" y="96.9">D8</text>
<text x="197" y="101">D7</text>
<text x="86.5" y="106.1">A0</text>
<text x="92.6" y="107.1">A0</text>
<text x="116" y="107.1">D5</text>
<text x="116" y="104.6">D6</text>
<text x="116" y="102">D7</text>
<text x="122" y="106.1">D5</text>
<text x="122" y="103.5">D6</text>
<text x="161.5" y="106.1">A0</text>
<text x="167.5" y="107.1">A0</text>
<text x="190.9" y="107.1">D5</text>
<text x="190.9" y="104.6">D6</text>
<text x="190.9" y="102">D7</text>
<text x="197" y="106.1">D5</text>
<text x="197" y="103.5">D6</text>
<text x="86.5" y="108.6">A1</text>
<text x="86.5" y="111.2">A2</text>
<text x="86.5" y="113.7">A3</text>
<text x="92.6" y="109.6">A1</text>
<text x="92.6" y="112.2">A2</text>
<text x="116" y="112.2">D3</text>
<text x="116" y="109.6">D4</text>
<text x="122" y="113.7">D2</text>
<text x="122" y="111.2">D3</text>
<text x="122" y="108.6">D4</text>
<text x="161.5" y="108.6">A1</text>
<text x="161.5" y="111.2">A2</text>
<text x="161.5" y="113.7">A3</text>
<text x="167.5" y="109.6">A1</text>
<text x="167.5" y="112.2">A2</text>
<text x="190.9" y="112.2">D3</text>
<text x="190.9" y="109.6">D4</text>
<text x="197" y="113.7">D2</text>
<text x="197" y="111.2">D3</text>
<text x="197" y="108.6">D4</text>
<text x="86.5" y="116.2">A4</text>
<text x="86.5" y="118.8">A5</text>
<text x="92.6" y="114.7">A3</text>
<text x="92.6" y="117.3">A4</text>
<text x="92.6" y="119.8">A5</text>
<text x="116" y="119.8">D0</text>
<text x="116" y="117.3">D1</text>
<text x="116" y="114.7">D2</text>
<text x="122" y="118.8">D0</text>
<text x="122" y="116.2">D1</text>
<text x="161.5" y="116.2">A4</text>
<text x="161.5" y="118.8">A5</text>
<text x="167.5" y="114.7">A3</text>
<text x="167.5" y="117.3">A4</text>
<text x="167.5" y="119.8">A5</text>
<text x="190.9" y="119.8">D0</text>
<text x="190.9" y="117.3">D1</text>
<text x="190.9" y="114.7">D2</text>
<text x="197" y="118.8">D0</text>
<text x="197" y="116.2">D1</text>
</g>
<g font-size="1.3" fill="#00f">
<text x="90" y="95.9">A000066</text>
<text x="165" y="95.9">A000066</text>
<text x="105.3" y="101">A000066</text>
<text x="180.2" y="101">A000066</text>
<text x="90" y="123.9">A000066</text>
<text x="105.3" y="123.9">A000066</text>
<text x="165" y="123.9">A000066</text>
<text x="180.2" y="123.9">A000066</text>
</g>
</svg>
